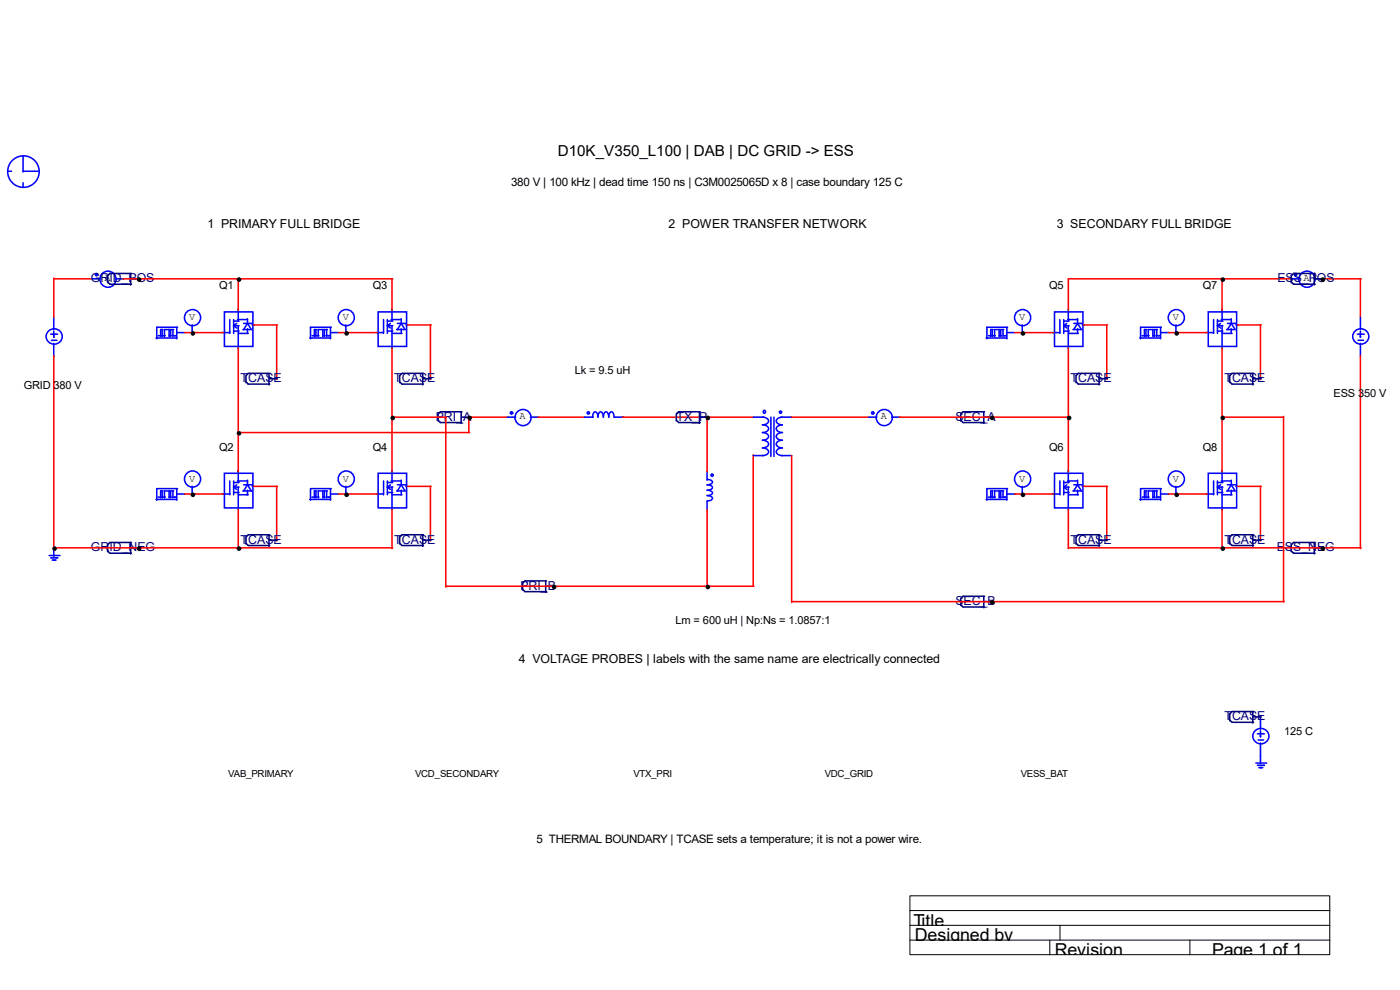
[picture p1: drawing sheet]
<svg xmlns="http://www.w3.org/2000/svg" width="297mm" height="210mm" viewBox="0 0 297 210" stroke-linecap="round" stroke-linejoin="round" font-family="sans-serif">
<path d="M193 190h89.1v12.5h-89.1zM193 193.2h89.2M193 196.3h89.2M193 199.4h89.2M222.7 199.4v3.2M224.9 196.3v3.1M252.4 199.4v3.2" fill="none" stroke="#000" stroke-width=".21"/>
<g fill="none" stroke="#00f" stroke-width=".33">
<path d="M1.6 36.3h.8M4.9 33.1v3.4M4.9 38.8v.8M4.9 36.3h3.3M19.6 59.2h1.8M24.5 59.2h1.8M273.9 59.2h1.8M278.8 59.2h1.8M10.8 70.9h1.4M10.9 72.2h1.2M11.4 67.3v2.6M11.4 70.2v1.3"/>
<path d="M11.4 72.8v2.8M33.1 71.7h4.4M33.6 71.2h.6M34.4 71.2h.7M34.4 69.9v1.5M34.6 69.9h-.5v1.5M35.9 71.2h.5M35.9 69.9v1.5M36 69.9h-1.1v1.5M36.7 71.2h.6M36.7 69.9v1.5M36.9 69.9h-.7v1.5"/>
<path d="M37.5 70.6h1.8M37.5 69.4v2.5M37.7 69.4h-4.4v2.5M40.8 68.9v1.8M47.1 70.6h1.7M47.6 66.2h6v7.3h-6zM48.8 67.8v2.9M49.6 68.1h1.1M49.6 69.1l.6 .5M49.6 69.1h1.1M49.6 70.2h1.1M49.6 67.8v.6"/>
<path d="M49.6 68.6v1.1M49.6 69.9v.8M50.2 68.6l-.6 .5M50.4 67.8h2.1M50.5 70.7h2.2M50.5 65.5v2.6M50.5 69.1v4.9M51.7 68.6h1.8M52.5 68.6l.8 1.3h-1.8M52.5 68.6l-.8 1.3M52.5 67.6v1M52.5 69.7v1"/>
<path d="M53.5 68.9h.5M65.7 71.7h4.4M66.2 71.2h.7M67 71.2h.7M67 69.9v1.5M67.2 69.9h-.5v1.5M68.5 71.2h.5M68.5 69.9v1.5M68.6 69.9h-1.1v1.5M69.3 71.2h.7M69.3 69.9v1.5M69.5 69.9h-.7v1.5"/>
<path d="M70.1 70.6h1.8M70.1 69.4v2.5M70.3 69.4h-4.4v2.5M73.4 68.9v1.8M79.7 70.6h1.7M80.2 66.2h6.1v7.3h-6.1zM81.4 67.8v2.9M82.2 68.1h1.1M82.2 69.1h1.1M82.2 70.2h1.1M82.2 69.1l.6 .5M82.2 67.8v.6"/>
<path d="M82.2 68.6v1.1M82.2 69.9v.8M82.8 68.6l-.6 .5M83 67.8h2.1M83.2 70.7h2.1M83.2 65.5v2.6M83.2 69.1v4.9M84.3 68.6h1.8M85.1 68.6l.8 1.3h-1.8M85.1 68.6l-.8 1.3M85.1 67.6v1M85.1 69.7v1"/>
<path d="M86.1 68.9h.5M209.2 71.7h4.4M209.7 71.2h.6M210.5 71.2h.7M210.5 69.9v1.5M210.7 69.9h-.5v1.5M212 71.2h.5M212 69.9v1.5M212.1 69.9h-1.1v1.5M212.8 71.2h.6M212.8 69.9v1.5M213 69.9h-.7v1.5"/>
<path d="M213.6 70.6h1.8M213.6 69.4v2.5M213.8 69.4h-4.4v2.5M216.9 68.9v1.8M223.2 70.6h1.7M223.7 66.2h6v7.3h-6zM224.9 67.8v2.9M225.7 68.1h1.1M225.7 69.1h1.1M225.7 70.2h1.1M225.7 69.1l.6 .5M225.7 67.8v.6"/>
<path d="M225.7 68.6v1.1M225.7 69.9v.8M226.3 68.6l-.6 .5M226.5 67.8h2.1M226.6 70.7h2.2M226.6 65.5v2.6M226.6 69.1v4.9M227.8 68.6h1.8M228.6 68.6l.8 1.3h-1.8M228.6 68.6l-.8 1.3M228.6 67.6v1M228.6 69.7v1"/>
<path d="M229.6 68.9h.5M241.8 71.7h4.4M242.3 71.2h.7M243.1 71.2h.7M243.1 69.9v1.5M243.3 69.9h-.5v1.5M244.6 71.2h.5M244.6 69.9v1.5M244.7 69.9h-1.1v1.5M245.4 71.2h.7M245.4 69.9v1.5M245.6 69.9h-.7v1.5"/>
<path d="M246.2 70.6h1.8M246.2 69.4v2.5M246.4 69.4h-4.4v2.5M249.5 68.9v1.8M255.8 70.6h1.7M256.3 66.2h6.1v7.3h-6.1zM257.5 67.8v2.9M258.3 68.1h1.1M258.3 69.1h1.1M258.3 70.2h1.1M258.3 69.1l.6 .5M258.3 67.8v.6"/>
<path d="M258.3 68.6v1.1M258.3 69.9v.8M258.9 68.6l-.6 .5M259.1 67.8h2.1M259.3 70.7h2.1M259.3 65.5v2.6M259.3 69.1v4.9M260.4 68.6h1.8M261.2 68.6l.8 1.3h-1.8M261.2 68.6l-.8 1.3M261.2 67.6v1M261.2 69.7v1"/>
<path d="M262.2 68.9h.5M288 70.9h1.4M288.1 72.2h1.2M288.6 67.3v2.6M288.6 70.2v1.3M288.6 72.8v2.8M50.5 99.7v2.7M83.2 99.7v2.7M107.6 88.5h1.8M112.5 88.5h1.8M123.9 88.5h2M125.7 88.5a.79 .79 0 0 1 .8-1.1l.4 1.1a.78 .78 0 0 1 .8-1.1l.3 1.1a.79 .79 0 0 1 .8-1.1l.3 1.1a.78 .78 0 0 1 .8-1.1l.4 1.1h1.9"/>
<path d="M150 99.9v2M159.8 88.5h2.3M159.8 96.6h2.1M161.8 88.5a.96 .96 0 0 1 1.2 1.1 1.4 1.4 0 0 1-1.2 .5 .96 .96 0 0 1 1.2 1.1 1.4 1.4 0 0 1-1.2 .6 .96 .96 0 0 1 1.2 1 1.4 1.4 0 0 1-1.2 .6 .96 .96 0 0 1 1.2 1.1 1.4 1.4 0 0 1-1.2 .5 .96 .96 0 0 1 1.2 1.1 1.4 1.4 0 0 1-1.2 .5M163.5 88.5v8.3M164.2 88.5v8.3M165.7 88.5h2.2M165.8 96.6h2.1M166 88.5a.96 .96 0 0 0-1.2 1.1 1.4 1.4 0 0 0 1.2 .5 .96 .96 0 0 0-1.2 1.1 1.4 1.4 0 0 0 1.2 .6 .96 .96 0 0 0-1.2 1 1.4 1.4 0 0 0 1.2 .6 .96 .96 0 0 0-1.2 1.1 1.4 1.4 0 0 0 1.2 .5 .96 .96 0 0 0-1.2 1.1 1.4 1.4 0 0 0 1.2 .5M184.3 88.5h1.7M189.1 88.5h1.8M226.6 99.7v2.7"/>
<path d="M259.3 99.7v2.7M10.4 117.8h2.3M10.8 118.3h1.4M11.1 118.8h.8M11.4 116.2v1.8M33.1 105.9h4.4M33.6 105.5h.6M34.4 104.2v1.4M34.4 105.5h.7M34.6 104.2h-.5v1.4M35.9 104.2v1.4M35.9 105.5h.5"/>
<path d="M36 104.2h-1.1v1.4M36.7 104.2v1.4M36.7 105.5h.6M36.9 104.2h-.7v1.4M37.5 103.7v2.4M37.5 104.8h1.8M37.7 103.7h-4.4v2.4M40.8 103.2v1.8M47.1 104.8h1.7M47.6 100.4h6v7.3h-6zM48.8 102v3M49.6 102v.7"/>
<path d="M49.6 102.8v1.2M49.6 104.2v.8M49.6 102.4h1.1M49.6 103.3l.6 .5M49.6 103.3h1.1M49.6 104.5h1.1M50.2 102.8l-.6 .5M50.4 102h2.1M50.5 103.3v4.9M50.5 105h2.2M51.7 102.8h1.8M52.5 101.9v.9"/>
<path d="M52.5 104v1M52.5 102.8l.8 1.4h-1.8M52.5 102.8l-.8 1.4M53.5 103.2h.5M65.7 105.9h4.4M66.2 105.5h.7M67 105.5h.7M67 104.2v1.4M67.2 104.2h-.5v1.4M68.5 105.5h.5M68.5 104.2v1.4M68.6 104.2h-1.1v1.4"/>
<path d="M69.3 105.5h.7M69.3 104.2v1.4M69.5 104.2h-.7v1.4M70.1 104.8h1.8M70.1 103.7v2.4M70.3 103.7h-4.4v2.4M73.4 103.2v1.8M79.7 104.8h1.7M80.2 100.4h6.1v7.3h-6.1zM81.4 102v3M82.2 102.4h1.1M82.2 103.3h1.1"/>
<path d="M82.2 104.5h1.1M82.2 102v.7M82.2 102.8v1.2M82.2 104.2v.8M82.2 103.3l.6 .5M82.8 102.8l-.6 .5M83 102h2.1M83.2 105h2.1M83.2 103.3v4.9M84.3 102.8h1.8M85.1 102.8l.8 1.4h-1.8M85.1 101.9v.9"/>
<path d="M85.1 104v1M85.1 102.8l-.8 1.4M86.1 103.2h.5M150 101.7a.79 .79 0 0 1 1.1 .8l-1.1 .3a.79 .79 0 0 1 1.1 .8l-1.1 .4a.79 .79 0 0 1 1.1 .8l-1.1 .3a.79 .79 0 0 1 1.1 .8l-1.1 .4v1.9M209.2 105.9h4.4M209.7 105.5h.6M210.5 105.5h.7M210.5 104.2v1.4M210.7 104.2h-.5v1.4M212 105.5h.5M212 104.2v1.4M212.1 104.2h-1.1v1.4"/>
<path d="M212.8 105.5h.6M212.8 104.2v1.4M213 104.2h-.7v1.4M213.6 104.8h1.8M213.6 103.7v2.4M213.8 103.7h-4.4v2.4M216.9 103.2v1.8M223.2 104.8h1.7M223.7 100.4h6v7.3h-6zM224.9 102v3M225.7 102.4h1.1M225.7 103.3h1.1"/>
<path d="M225.7 104.5h1.1M225.7 102v.7M225.7 102.8v1.2M225.7 104.2v.8M225.7 103.3l.6 .5M226.3 102.8l-.6 .5M226.5 102h2.1M226.6 105h2.2M226.6 103.3v4.9M227.8 102.8h1.8M228.6 102.8l.8 1.4h-1.8M228.6 101.9v.9"/>
<path d="M228.6 104v1M228.6 102.8l-.8 1.4M229.6 103.2h.5M241.8 105.9h4.4M242.3 105.5h.7M243.1 105.5h.7M243.1 104.2v1.4M243.3 104.2h-.5v1.4M244.6 105.5h.5M244.6 104.2v1.4M244.7 104.2h-1.1v1.4M245.4 105.5h.7"/>
<path d="M245.4 104.2v1.4M245.6 104.2h-.7v1.4M246.2 104.8h1.8M246.2 103.7v2.4M246.4 103.7h-4.4v2.4M249.5 103.2v1.8M255.8 104.8h1.7M256.3 100.4h6.1v7.3h-6.1zM257.5 102v3M258.3 102.4h1.1M258.3 103.3h1.1M258.3 104.5h1.1"/>
<path d="M258.3 102v.7M258.3 102.8v1.2M258.3 104.2v.8M258.3 103.3l.6 .5M258.9 102.8l-.6 .5M259.1 102h2.1M259.3 105h2.1M259.3 103.3v4.9M260.4 102.8h1.8M261.2 102.8l.8 1.4h-1.8M261.2 101.9v.9M261.2 104v1"/>
<path d="M261.2 102.8l-.8 1.4M262.2 103.2h.5M266.8 155.7h1.4M266.9 157h1.2M267.4 152.1v2.6M267.4 155v1.3M267.4 157.6v4.4M266.4 161.9h2.3M266.8 162.4h1.4M267.1 162.8h.8"/>
<circle cx="5" cy="36.4" r="3.3"/>
<circle cx="20.5" cy="58.3" r=".24"/>
<circle cx="20.6" cy="58.3" r=".08"/>
<circle cx="22.9" cy="59.2" r="1.71"/>
<circle cx="274.8" cy="58.3" r=".24"/>
<circle cx="275" cy="58.3" r=".08"/>
<circle cx="277.3" cy="59.2" r="1.71"/>
<circle cx="11.5" cy="71.4" r="1.67"/>
<circle cx="40.8" cy="67.4" r="1.71"/>
<circle cx="73.5" cy="67.4" r="1.71"/>
<circle cx="216.9" cy="67.4" r="1.71"/>
<circle cx="249.6" cy="67.4" r="1.71"/>
<circle cx="288.7" cy="71.4" r="1.67"/>
<circle cx="108.5" cy="87.6" r=".24"/>
<circle cx="108.7" cy="87.6" r=".08"/>
<circle cx="111" cy="88.6" r="1.71"/>
<circle cx="124.8" cy="87.6" r=".24"/>
<circle cx="162.1" cy="87.4" r=".29"/>
<circle cx="165.6" cy="87.4" r=".24"/>
<circle cx="185.2" cy="87.6" r=".24"/>
<circle cx="185.3" cy="87.6" r=".08"/>
<circle cx="187.6" cy="88.6" r="1.71"/>
<circle cx="40.8" cy="101.6" r="1.71"/>
<circle cx="73.5" cy="101.6" r="1.71"/>
<circle cx="151.1" cy="100.8" r=".24"/>
<circle cx="216.9" cy="101.6" r="1.71"/>
<circle cx="249.6" cy="101.6" r="1.71"/>
<circle cx="267.5" cy="156.2" r="1.67"/>
</g>
<g fill="none" stroke="#f00" stroke-width=".33">
<path d="M11.4 59v8.3M11.4 59.2h8.3M26.1 59.2h57.2M50.5 59.2v6.6M83.2 59.2v6.6M259.3 59.2v6.6M274.1 59.2h-47.5v6.6M280.5 59.2h8.3M288.6 59.2v8.3M11.4 75.5v40.9M39.1 70.6h8.4M50.5 73.8v26.3"/>
<path d="M53.8 68.9h5.1M58.7 68.9v11.6M71.7 70.6h8.4M83.2 73.8v26.3M86.4 68.9h5.1M91.3 68.9v11.6M215.2 70.6h8.4M226.6 73.8v26.3M229.9 68.9h5.1M234.8 68.9v11.6M247.8 70.6h8.4M259.3 73.8v26.3"/>
<path d="M262.5 68.9h5.1M267.4 68.9v11.6M288.6 75.5v40.9M50.5 91.8h49.1M83.2 88.5h11.5M94.6 88.5v36M99.5 88.3v3.5M99.5 88.5h8.3M114.1 88.5h10M132.1 88.5h27.9M150 88.5v11.6M159.8 96.5v27.9"/>
<path d="M167.9 88.5h16.5M167.9 96.6v31.2M190.8 88.5h36M259.1 88.5h13.2M272.3 88.3v39.3M11.4 116.2h71.9M39.1 104.8h8.4M50.5 108.1v8.3M53.8 103.2h5.1M58.7 103.2v11.5M71.7 104.8h8.4M83.2 108.1v8.3"/>
<path d="M86.4 103.2h5.1M91.3 103.2v11.5M150 108.1v16.4M215.2 104.8h8.4M226.6 116.2h62.2M226.6 108.1v8.3M229.9 103.2h5.1M234.8 103.2v11.5M247.8 104.8h8.4M259.3 108.1v8.3M262.5 103.2h5.1M267.4 103.2v11.5"/>
<path d="M94.6 124.4h65.4M167.9 127.6h104.6"/>
</g>
<g fill="none" stroke="#000080" stroke-width=".33">
<path d="M22.8 59.8l.5 .5h4.6M27.7 58v2.5M27.7 59.2h1.8M27.9 58h-4.6l-.5 .5v1.5M273.9 59.8l.5 .5h4.6M278.8 59.2h1.8M278.8 58v2.5M279 58h-4.6l-.5 .5v1.5M57.1 79.2v2.5M57.2 79.2h-4.5l-.5 .5v1.5M89.7 79.2v2.5M89.8 79.2h-4.5l-.5 .5v1.5"/>
<path d="M233.2 79.2v2.5M233.3 79.2h-4.5l-.5 .5v1.5M265.8 79.2v2.5M265.9 79.2h-4.5l-.5 .5v1.5M52.2 81l.5 .5h4.5M57.1 80.3h1.8M84.8 81l.5 .5h4.5M89.7 80.3h1.8M92.9 89.1l.5 .5h4.6M97.8 87.4v2.4M97.8 88.5h1.8M98 87.4h-4.6l-.5 .4v1.5"/>
<path d="M143.5 89.1l.5 .5h4.5M148.4 88.5h1.8M148.4 87.4v2.4M148.5 87.4h-4.5l-.5 .4v1.5M203.8 89.1l.5 .5h4.6M208.7 88.5h1.8M208.7 87.4v2.4M208.9 87.4h-4.6l-.5 .4v1.5M228.3 81l.5 .5h4.5M233.2 80.3h1.8M260.9 81l.5 .5h4.5M265.8 80.3h1.8"/>
<path d="M22.8 116.9l.5 .5h4.6M27.7 115.1v2.4M27.7 116.2h1.8M27.9 115.1h-4.6l-.5 .5v1.4M52.2 115.2l.5 .5h4.5M57.1 113.4v2.5M57.1 114.6h1.8M57.2 113.4h-4.5l-.5 .5v1.5M84.8 115.2l.5 .5h4.5M89.7 114.6h1.8M89.7 113.4v2.5M89.8 113.4h-4.5l-.5 .5v1.5"/>
<path d="M228.3 115.2l.5 .5h4.5M233.2 114.6h1.8M233.2 113.4v2.5M233.3 113.4h-4.5l-.5 .5v1.5M260.9 115.2l.5 .5h4.5M265.8 114.6h1.8M265.8 113.4v2.5M265.9 113.4h-4.5l-.5 .5v1.5M273.9 116.9l.5 .5h4.6M278.8 116.2h1.8M278.8 115.1v2.4M279 115.1h-4.6l-.5 .5v1.4"/>
<path d="M110.9 125l.5 .5h4.5M115.8 123.2v2.5M115.8 124.4h1.8M115.9 123.2h-4.5l-.5 .5v1.5M203.8 128.3l.5 .5h4.6M208.7 126.5v2.4M208.7 127.6h1.8M208.9 126.5h-4.6l-.5 .5v1.4M260.9 152.7l.5 .5h4.5M265.8 150.9v2.5M265.8 152.1h1.8M265.9 150.9h-4.5l-.5 .5v1.5"/>
</g>
<g fill="#000" stroke="#000" stroke-width=".33">
<circle cx="29.5" cy="59.3" r=".33"/>
<circle cx="50.7" cy="59.3" r=".33"/>
<circle cx="259.4" cy="59.3" r=".33"/>
<circle cx="280.6" cy="59.3" r=".33"/>
<circle cx="40.9" cy="70.7" r=".33"/>
<circle cx="73.5" cy="70.7" r=".33"/>
<circle cx="217" cy="70.7" r=".33"/>
<circle cx="249.6" cy="70.7" r=".33"/>
<circle cx="50.7" cy="91.9" r=".33"/>
<circle cx="83.3" cy="88.7" r=".33"/>
<circle cx="99.6" cy="88.7" r=".33"/>
<circle cx="150.2" cy="88.7" r=".33"/>
<circle cx="210.5" cy="88.7" r=".33"/>
<circle cx="226.8" cy="88.7" r=".33"/>
<circle cx="259.4" cy="88.7" r=".33"/>
<circle cx="11.6" cy="116.4" r=".33"/>
<circle cx="29.5" cy="116.4" r=".33"/>
<circle cx="40.9" cy="105" r=".33"/>
<circle cx="50.7" cy="116.4" r=".33"/>
<circle cx="73.5" cy="105" r=".33"/>
<circle cx="217" cy="105" r=".33"/>
<circle cx="249.6" cy="105" r=".33"/>
<circle cx="259.4" cy="116.4" r=".33"/>
<circle cx="280.6" cy="116.4" r=".33"/>
<circle cx="117.6" cy="124.5" r=".33"/>
<circle cx="150.2" cy="124.5" r=".33"/>
<circle cx="210.5" cy="127.8" r=".33"/>
</g>
<g font-size="3.8">
<text x="193.8" y="196.6">Title</text>
<text x="194.1" y="199.7">Designed by</text>
<text x="223.8" y="202.8">Revision</text>
<text x="257.1" y="202.8">Page 1 of 1</text>
</g>
<text font-size="3.2" x="118.4" y="33">D10K_V350_L100 | DAB | DC GRID -&gt; ESS</text>
<g font-size="2.6">
<text x="44" y="48.5">1 PRIMARY FULL BRIDGE</text>
<text x="141.9" y="48.5">2 POWER TRANSFER NETWORK</text>
<text x="224.2" y="48.5">3 SECONDARY FULL BRIDGE</text>
<text x="110.1" y="140.6">4 VOLTAGE PROBES | labels with the same name are electrically connected</text>
</g>
<g font-size="2.6" fill="#000080">
<text x="19.3" y="59.9">GRID_POS</text>
<text x="271" y="59.9">ESS_POS</text>
<text x="51.1" y="81.1">TCASE</text>
<text x="83.7" y="81.1">TCASE</text>
<text x="227.1" y="81.1">TCASE</text>
<text x="259.8" y="81.1">TCASE</text>
<text x="92.5" y="89.2">PRI_A</text>
<text x="143.5" y="89.2">TX_P</text>
<text x="202.7" y="89.2">SEC_A</text>
<text x="19.3" y="117">GRID_NEG</text>
<text x="51.1" y="115.3">TCASE</text>
<text x="83.7" y="115.3">TCASE</text>
<text x="227.1" y="115.3">TCASE</text>
<text x="259.8" y="115.3">TCASE</text>
<text x="270.8" y="117">ESS_NEG</text>
<text x="110.4" y="125.1">PRI_B</text>
<text x="202.7" y="128.4">SEC_B</text>
<text x="259.8" y="152.8">TCASE</text>
</g>
<g font-size="2.5">
<text x="108.4" y="39.5">380 V | 100 kHz | dead time 150 ns | C3M0025065D x 8 | case boundary 125 C</text>
<text x="113.8" y="178.9">5 THERMAL BOUNDARY | TCASE sets a temperature; it is not a power wire.</text>
</g>
<g font-size="2.3">
<text x="46.5" y="61.4">Q1</text>
<text x="79.1" y="61.4">Q3</text>
<text x="222.6" y="61.4">Q5</text>
<text x="255.2" y="61.4">Q7</text>
<text x="5" y="82.6">GRID 380 V</text>
<text x="122" y="79.3">Lk = 9.5 uH</text>
<text x="282.9" y="84.2">ESS 350 V</text>
<text x="46.5" y="95.6">Q2</text>
<text x="79.1" y="95.6">Q4</text>
<text x="222.6" y="95.6">Q6</text>
<text x="255.2" y="95.6">Q8</text>
<text x="143.3" y="132.3">Lm = 600 uH | Np:Ns = 1.0857:1</text>
<text x="272.5" y="156">125 C</text>
</g>
<g font-size="2.2">
<text x="22.2" y="59.5">A</text>
<text x="276.6" y="59.5">A</text>
<text x="40.1" y="68">V</text>
<text x="72.7" y="68">V</text>
<text x="216.2" y="68">V</text>
<text x="248.8" y="68">V</text>
<text x="110.2" y="88.9">A</text>
<text x="186.9" y="88.9">A</text>
<text x="40.1" y="102.2">V</text>
<text x="72.7" y="102.2">V</text>
<text x="216.2" y="102.2">V</text>
<text x="248.8" y="102.2">V</text>
</g>
<g font-size="2">
<text x="48.4" y="164.8">VAB_PRIMARY</text>
<text x="88.1" y="164.8">VCD_SECONDARY</text>
<text x="134.4" y="164.8">VTX_PRI</text>
<text x="175" y="164.8">VDC_GRID</text>
<text x="216.5" y="164.8">VESS_BAT</text>
</g>
</svg>
